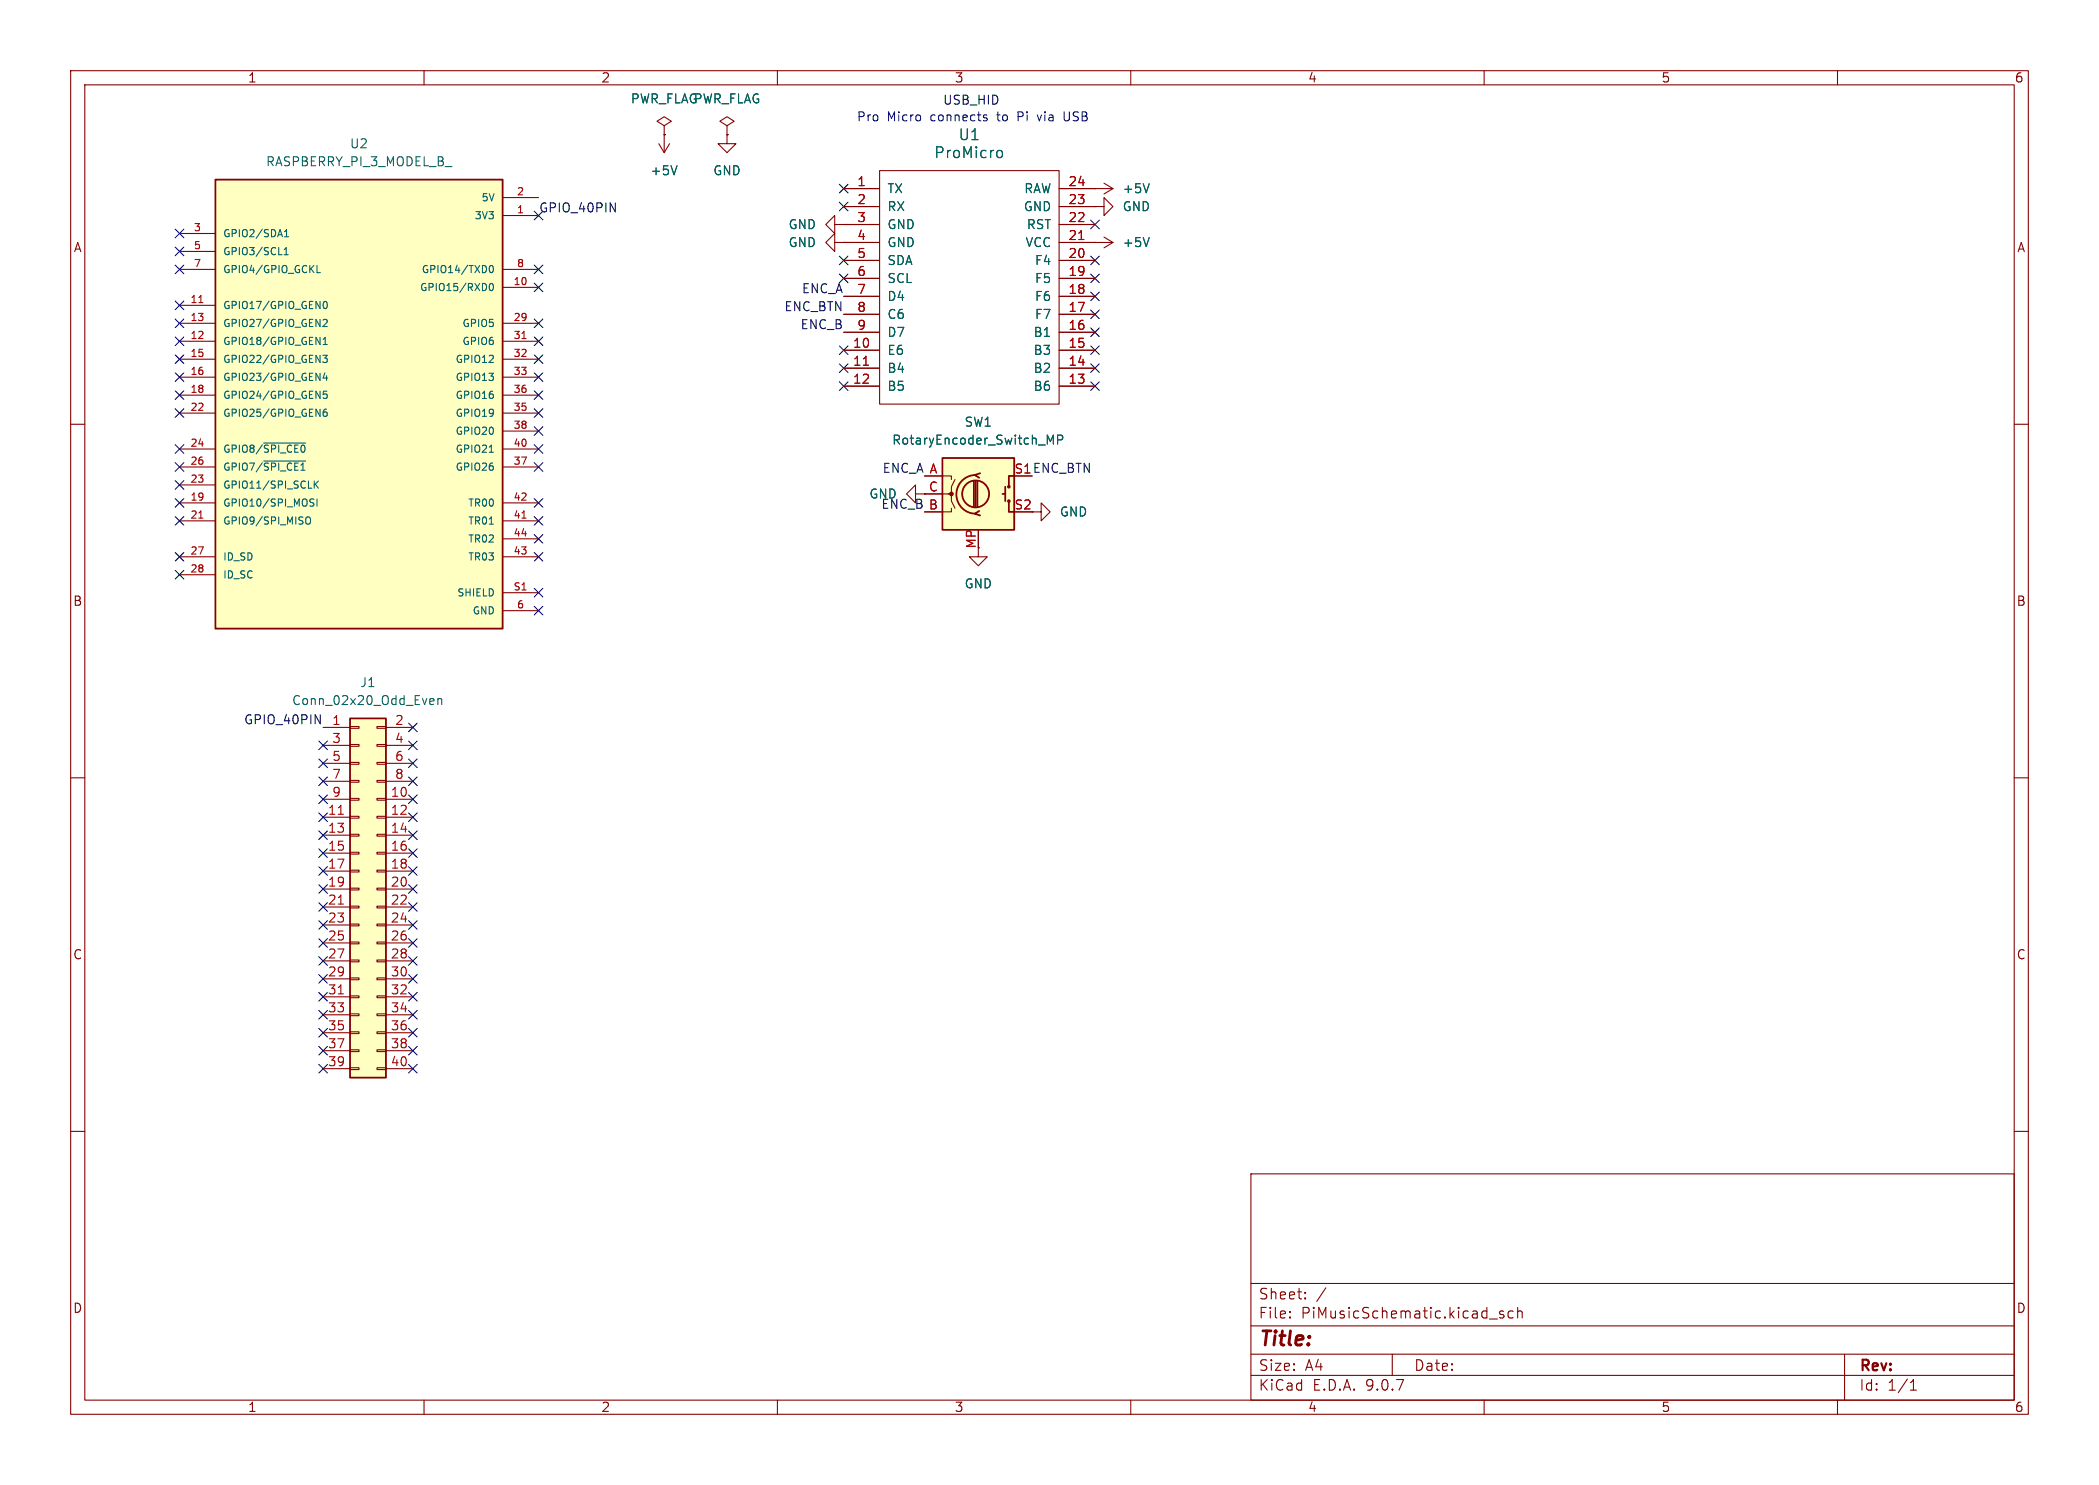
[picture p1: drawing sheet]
<svg xmlns="http://www.w3.org/2000/svg" width="297mm" height="210mm" viewBox="0 0 297 210" stroke-linecap="round" stroke-linejoin="round" font-family="sans-serif">
<g fill="none" stroke="#840000" stroke-width=".15">
<path d="M10 10h277v190h-277zM12 12h273v186h-273zM60 10v2M94 19.1h.1M94 17.8l1-.7-1-.6-1 .6 1 .7v1.3M94 19.1v2.5M102.9 17.8l1-.7-1-.6-1 .6 1 .7v1.3M102.9 19.1h.1M102.9 19.1v1.2h1.2l-1.2 1.3-1.3-1.3h1.3M110 10v2M160 10v2M210 10v2"/>
<path d="M260 10v2M93.2 20.3l.8 1.3M94.7 20.3l-.7 1.3M154.9 26.7h.1M154.9 29.2h1.3v-1.3l1.3 1.3-1.3 1.3v-1.3M154.9 29.2h.1M154.9 26.7h2.6M156.2 25.9l1.3 .8M157.5 26.7l-1.3 .7M10 60h2M129.5 69.9v-1.3l-1.2 1.3 1.2 1.2v-1.2h1.3M138.4 77.5v1.2h1.3l-1.3 1.3-1.2-1.3h1.2"/>
<path d="M146 72.4h1.3v-1.3l1.3 1.3-1.3 1.3v-1.3M285 60h2M10 110h2M285 110h2M10 160h2M177 166h108v32h-108zM285 160h2M60 198v2M110 198v2M160 198v2M177 194.5h108M177 191.5h108"/>
<path d="M177 187.5h108M177 181.5h108M182.5 186.3h.1l-.1 .1M182.5 186.3v.1M182.5 185.5v.1M182.5 185.5h.1l-.1 .1M184.7 183.6v.1M184.7 183.6h-.1l.1 .1M184.7 182.8v.1M184.7 182.8h-.1l.1 .1M187.6 182.1l-1.3 2M197 191.5v3"/>
<path d="M210 198v2M210.7 186.5h1.2M212.7 185.5l-.3-.1-.2 .2v.2l.5 .2 .1 .1-.1 .2-.1 .1-.4-.1M214.1 185.5l-.4-.1-.3 .3v.4l.1 .2 .2 .1 .4-.1M214.7 185.5a.37 .37 0 0 1 .7 .1v.8M214.7 184.9v1.5M260 198v2M261 191.5v6.5M270.3 196.6h.9M270.3 195.5l.4-.4v1.5"/>
</g>
<path d="M95.8 23.4l-.4 1.3M162.6 26l-.4 1.2" fill="none" stroke="#006464" stroke-width=".15"/>
<path d="M49.5 101.6h5.1v50.8h-5.1z" fill="#ffffc2"/>
<path d="M49.5 101.6h5.1v50.8h-5.1z" fill="none" stroke="#840000" stroke-width=".25"/>
<g fill="none" stroke="#840000" stroke-width=".15">
<path d="M45.7 102.9h3.8M45.7 105.4h3.8M45.7 108h3.8M45.7 110.5h3.8M45.7 113h3.8M45.7 115.6h3.8M45.7 118.1h3.8M49.5 102.7h1.3v.3h-1.3zM49.5 105.3h1.3v.2h-1.3zM49.5 107.8h1.3v.3h-1.3zM49.5 110.4h1.3v.2h-1.3zM49.5 112.9h1.3v.3h-1.3z"/>
<path d="M49.5 115.4h1.3v.3h-1.3zM49.5 118h1.3v.2h-1.3zM53.3 102.7h1.3v.3h-1.3zM53.3 105.3h1.3v.2h-1.3zM53.3 107.8h1.3v.3h-1.3zM53.3 110.4h1.3v.2h-1.3zM53.3 112.9h1.3v.3h-1.3zM53.3 115.4h1.3v.3h-1.3zM53.3 118h1.3v.2h-1.3zM54.6 102.9h3.8M54.6 105.4h3.8M54.6 108h3.8"/>
<path d="M54.6 110.5h3.8M54.6 113h3.8M54.6 115.6h3.8M54.6 118.1h3.8M45.7 120.7h3.8M45.7 123.2h3.8M45.7 125.7h3.8M45.7 128.3h3.8M45.7 130.8h3.8M45.7 133.4h3.8M45.7 135.9h3.8M45.7 138.4h3.8"/>
<path d="M49.5 120.5h1.3v.3h-1.3zM49.5 123.1h1.3v.2h-1.3zM49.5 125.6h1.3v.3h-1.3zM49.5 128.1h1.3v.3h-1.3zM49.5 130.7h1.3v.2h-1.3zM49.5 133.2h1.3v.3h-1.3zM49.5 135.8h1.3v.2h-1.3zM49.5 138.3h1.3v.3h-1.3zM53.3 120.5h1.3v.3h-1.3zM53.3 123.1h1.3v.2h-1.3zM53.3 125.6h1.3v.3h-1.3zM53.3 128.1h1.3v.3h-1.3z"/>
<path d="M53.3 130.7h1.3v.2h-1.3zM53.3 133.2h1.3v.3h-1.3zM53.3 135.8h1.3v.2h-1.3zM53.3 138.3h1.3v.3h-1.3zM54.6 120.7h3.8M54.6 123.2h3.8M54.6 125.7h3.8M54.6 128.3h3.8M54.6 130.8h3.8M54.6 133.4h3.8M54.6 135.9h3.8M54.6 138.4h3.8"/>
<path d="M45.7 141h3.8M45.7 143.5h3.8M45.7 146.1h3.8M45.7 148.6h3.8M45.7 151.1h3.8M49.5 140.8h1.3v.3h-1.3zM49.5 143.4h1.3v.2h-1.3zM49.5 145.9h1.3v.3h-1.3zM49.5 148.5h1.3v.2h-1.3zM49.5 151h1.3v.3h-1.3zM53.3 140.8h1.3v.3h-1.3zM53.3 143.4h1.3v.2h-1.3z"/>
<path d="M53.3 145.9h1.3v.3h-1.3zM53.3 148.5h1.3v.2h-1.3zM53.3 151h1.3v.3h-1.3zM54.6 141h3.8M54.6 143.5h3.8M54.6 146.1h3.8M54.6 148.6h3.8M54.6 151.1h3.8"/>
</g>
<path d="M47.9 115.2h.7M47.9 127.9h.7M47.9 140.6h.7" fill="none" stroke="#a90000" stroke-width=".15"/>
<path d="M61 98.8l.4 .1v.2l-.6 .1M61.4 99.6h-.4M62 98.9l.1-.1 .3 .1 .1 .7M62 98.8v.8" fill="none" stroke="#006464" stroke-width=".15"/>
<path d="M133.3 64.8h10.2v10.1h-10.2z" fill="#ffffc2"/>
<g fill="none" stroke="#840000" stroke-width=".25">
<path d="M133.3 64.8h10.2v10.1h-10.2zM137.8 68.1v3.5M138 67.2a2.73 2.73 0 0 0-2.7 2.7 2.73 2.73 0 0 0 2.7 2.7M138 68.1v3.5M138.3 68.1v3.5M138.6 72.3l-.7 .3 .8 .3M138.7 66.9l-.8 .3 .7 .4M141.9 69.9h.3M142.2 68.8v2.1M142.7 70.9v1.5h.8M143.5 67.3h-.8v1.5"/>
<circle cx="138" cy="69.9" r="1.9"/>
<circle cx="142.7" cy="68.8" r=".13"/>
<circle cx="142.7" cy="70.9" r=".13"/>
</g>
<g fill="none" stroke="#840000" stroke-width=".15">
<path d="M118.1 31.8v-1.3l-1.3 1.3 1.3 1.2v-1.2h1.3M118.1 34.3v-1.3l-1.3 1.3 1.3 1.3v-1.3h1.3M119.4 31.8h.1M119.4 34.3h.1M119.4 34.3h5.1M119.4 26.7h5.1M119.4 29.2h5.1M119.4 31.8h5.1M119.4 36.8h5.1M119.4 39.4h5.1M124.5 24.1h25.4v33.1h-25.4zM149.9 34.3h7.6"/>
<path d="M149.9 26.7h5M149.9 29.2h5M149.9 31.8h5M149.9 36.8h5M149.9 39.4h5M154.9 34.3h.1M156.2 33.5l1.3 .8M157.5 34.3l-1.3 .8M119.4 41.9h5.1M119.4 44.5h5.1M119.4 47h5.1M119.4 49.5h5.1"/>
<path d="M119.4 52.1h5.1M119.4 54.6h5.1M149.9 41.9h5M149.9 44.5h5M149.9 47h5M149.9 49.5h5M149.9 52.1h5M149.9 54.6h5M130.8 67.3h3.8v.5M130.8 69.9h3.8v1l.5 1M134.6 71.9v.5h-3.8M135.1 67.8l-.5 1v1.1h-.5"/>
</g>
<circle cx="134.6" cy="69.8" r=".25" fill="#840000" stroke="#840000" stroke-width=".15"/>
<path d="M141.2 21.3a.41 .41 0 0 1 .6 .3v.4a.41 .41 0 0 1-.6 .2M162.6 33.6l-.4 1.3M148.2 61.5l.4 .9 .4-.9v1.3M149.6 62.2l.7-.1 .1-.1-.1-.3-.2-.2h-.5v1.3" fill="none" stroke="#006464" stroke-width=".15"/>
<path d="M152.6 33.9h.8M122.2 51.7h.7" fill="none" stroke="#a90000" stroke-width=".15"/>
<path d="M30.5 25.4h40.6v63.5h-40.6z" fill="#ffffc2"/>
<path d="M30.5 25.4h40.6v63.5h-40.6z" fill="none" stroke="#840000" stroke-width=".25"/>
<g fill="none" stroke="#840000" stroke-width=".15">
<path d="M94 19.1h.1M102.9 19.1h.1M25.4 33h5.1M25.4 35.6h5.1M25.4 38.1h5.1M71.1 38.1h5.1M71.1 27.9h5.1M71.1 30.5h5.1M119.4 31.8h.1M119.4 34.3h.1M119.4 26.7h5.1M119.4 29.2h5.1"/>
<path d="M119.4 31.8h5.1M119.4 34.3h5.1M119.4 36.8h5.1M119.4 39.4h5.1M149.9 26.7h5M149.9 29.2h5M149.9 31.8h5M149.9 34.3h5M149.9 36.8h5M149.9 39.4h5M154.9 34.3h.1M154.9 26.7h.1"/>
<path d="M154.9 29.2h.1M25.4 43.2h5.1M25.4 45.7h5.1M25.4 48.3h5.1M25.4 50.8h5.1M25.4 53.3h5.1M25.4 55.9h5.1M25.4 58.4h5.1M71.1 45.7h5.1M71.1 48.3h5.1M71.1 50.8h5.1M71.1 53.3h5.1"/>
<path d="M71.1 55.9h5.1M71.1 58.4h5.1M71.1 40.6h5.1M119.4 41.9h5.1M119.4 44.5h5.1M119.4 47h5.1M119.4 49.5h5.1M119.4 52.1h5.1M119.4 54.6h5.1M149.9 41.9h5M149.9 44.5h5M149.9 47h5"/>
<path d="M149.9 49.5h5M149.9 52.1h5M149.9 54.6h5M25.4 63.5h5.1M25.4 66h5.1M25.4 68.6h5.1M25.4 71.1h5.1M25.4 73.7h5.1M25.4 78.7h5.1M71.1 63.5h5.1M71.1 66h5.1M71.1 71.1h5.1"/>
<path d="M71.1 73.7h5.1M71.1 78.7h5.1M71.1 61h5.1M71.1 76.2h5.1M130.8 67.3h2.5M130.8 69.9h2.5M130.8 72.4h2.5M25.4 81.3h5.1M71.1 83.8h5.1M71.1 86.4h5.1"/>
</g>
<g fill="none" stroke="#006464" stroke-width=".15">
<path d="M40.2 36h.6M40.2 35.3l.3-.3v1M40.3 33.5h.5M40.3 32.8l.2-.3v1M44.9 38.6h.4M69.3 37.6l.2-.1a.54 .54 0 0 1 .3 .6 .54 .54 0 0 1-.3 .5l-.2-.1-.1-.3zM95.8 23.4l-.4 1.3M141.2 21.3a.41 .41 0 0 1 .6 .3v.4a.41 .41 0 0 1-.6 .2M162.6 33.6l-.4 1.3M162.6 26l-.4 1.2M45.7 50.2h.6l-.3 .4 .3 .1v.5l-.2 .1-.4-.1M45.7 45.3l.4-.1 .2 .3-.6 .7h.6"/>
<path d="M45.7 48.7h.6M45.7 48l.3-.3v1M45.8 42.7l.2-.1a.54 .54 0 0 1 .3 .5 .54 .54 0 0 1-.3 .5l-.2-.1-.1-.2zM46 52.7l-.3 .8h.7M46.2 57.9h-.3a.68 .68 0 0 0 0 1l.4-.1v-.4l-.2-.1h-.2l-.2 .1M46.2 53.1v.7M46.3 55.3h-.5l-.1 .5 .2-.1 .3 .1 .1 .1v.3l-.2 .1-.4-.1M69.3 40.2l.2-.1a.54 .54 0 0 1 .3 .5 .54 .54 0 0 1-.3 .5l-.2-.1-.1-.3zM37.3 62.7h6M37.3 65.2h6M43.3 73.3l.2-.2a.34 .34 0 0 1 .4 .3v.4a.34 .34 0 0 1-.2 .3 .34 .34 0 0 1-.4-.1M44 71l.3 .1 .1 .3-.2 .2h-.2"/>
<path d="M44 70.6h.4M44.5 68v1M44.6 68.5l.4 .5M44.9 70.6v1M45 68l-.5 .6M69.2 74.1h.6M69.2 64h.6M148.2 61.5l.4 .9 .4-.9v1.3M149.6 62.2l.7-.1 .1-.1-.1-.3-.2-.2h-.5v1.3"/>
</g>
<path d="M152.6 33.9h.8M28.1 42.8h.6M73.9 47.9h.5M122.2 51.7h.7M28.1 73.3h.6M73.9 73.3h.5" fill="none" stroke="#a90000" stroke-width=".15"/>
<path d="M86.3 28.7l.8 1.3v-1.3M44.6 101.1l.7 1.3v-1.3" fill="none" stroke="#0f0f0f" stroke-width=".15"/>
<g fill="none" stroke="#000084" stroke-width=".15">
<path d="M24.8 37.5l1.2 1.2M24.8 32.4l1.2 1.2M24.8 35l1.2 1.2M26 37.5l-1.2 1.2M26 32.4l-1.2 1.2M26 35l-1.2 1.2M75.6 29.9l1.2 1.2M75.6 37.5l1.2 1.2M76.8 29.9l-1.2 1.2M76.8 37.5l-1.2 1.2M118.8 36.2l1.2 1.2M118.8 28.6l1.2 1.2"/>
<path d="M118.8 26.1l1.2 1.2M118.8 38.8l1.2 1.2M120 36.2l-1.2 1.2M120 28.6l-1.2 1.2M120 26.1l-1.2 1.2M120 38.8l-1.2 1.2M154.3 36.2l1.2 1.2M154.3 31.1l1.2 1.3M154.3 38.8l1.2 1.2M155.5 31.1l-1.2 1.3M155.5 36.2l-1.2 1.2M155.5 38.8l-1.2 1.2"/>
<path d="M24.8 42.6l1.2 1.2M24.8 45.1l1.2 1.2M24.8 50.2l1.2 1.2M24.8 52.7l1.2 1.2M24.8 57.8l1.2 1.2M24.8 55.3l1.2 1.2M24.8 47.7l1.2 1.2M26 42.6l-1.2 1.2M26 45.1l-1.2 1.2M26 50.2l-1.2 1.2M26 52.7l-1.2 1.2M26 57.8l-1.2 1.2"/>
<path d="M26 55.3l-1.2 1.2M26 47.7l-1.2 1.2M75.6 45.1l1.2 1.2M75.6 55.3l1.2 1.2M75.6 52.7l1.2 1.2M75.6 50.2l1.2 1.2M75.6 47.7l1.2 1.2M75.6 57.8l1.2 1.2M75.6 40l1.2 1.2M76.8 45.1l-1.2 1.2M76.8 55.3l-1.2 1.2M76.8 52.7l-1.2 1.2"/>
<path d="M76.8 50.2l-1.2 1.2M76.8 47.7l-1.2 1.2M76.8 57.8l-1.2 1.2M76.8 40l-1.2 1.2M118.8 54l1.2 1.2M118.8 48.9l1.2 1.2M118.8 51.5l1.2 1.2M120 54l-1.2 1.2M120 51.5l-1.2 1.2M120 48.9l-1.2 1.2M154.3 43.8l1.2 1.3M154.3 41.3l1.2 1.2"/>
<path d="M154.3 46.4l1.2 1.2M154.3 54l1.2 1.2M154.3 51.5l1.2 1.2M154.3 48.9l1.2 1.2M155.5 43.8l-1.2 1.3M155.5 41.3l-1.2 1.2M155.5 46.4l-1.2 1.2M155.5 54l-1.2 1.2M155.5 51.5l-1.2 1.2M155.5 48.9l-1.2 1.2M24.8 70.5l1.2 1.2M24.8 73.1l1.2 1.2"/>
<path d="M24.8 78.1l1.2 1.2M24.8 62.9l1.2 1.2M24.8 65.4l1.2 1.2M24.8 68l1.2 1.2M26 70.5l-1.2 1.2M26 73.1l-1.2 1.2M26 78.1l-1.2 1.2M26 62.9l-1.2 1.2M26 65.4l-1.2 1.2M26 68l-1.2 1.2M75.6 62.9l1.2 1.2M75.6 73.1l1.2 1.2"/>
<path d="M75.6 65.4l1.2 1.2M75.6 70.5l1.2 1.2M75.6 78.1l1.2 1.2M75.6 75.6l1.2 1.2M75.6 60.4l1.2 1.2M76.8 62.9l-1.2 1.2M76.8 73.1l-1.2 1.2M76.8 65.4l-1.2 1.2M76.8 70.5l-1.2 1.2M76.8 78.1l-1.2 1.2M76.8 75.6l-1.2 1.2M76.8 60.4l-1.2 1.2"/>
<path d="M24.8 80.7l1.2 1.2M26 80.7l-1.2 1.2M75.6 85.8l1.2 1.2M75.6 83.2l1.2 1.2M76.8 85.8l-1.2 1.2M76.8 83.2l-1.2 1.2M45.1 117.5l1.2 1.2M45.1 112.4l1.2 1.2M45.1 115l1.2 1.2M45.1 104.8l1.2 1.2M45.1 107.3l1.2 1.3M45.1 109.9l1.2 1.2"/>
<path d="M46.3 112.4l-1.2 1.2M46.3 115l-1.2 1.2M46.3 117.5l-1.2 1.2M46.3 104.8l-1.2 1.2M46.3 107.3l-1.2 1.3M46.3 109.9l-1.2 1.2M57.8 102.3l1.2 1.2M57.8 104.8l1.2 1.2M57.8 107.3l1.2 1.3M57.8 112.4l1.2 1.2M57.8 109.9l1.2 1.2M57.8 115l1.2 1.2"/>
<path d="M57.8 117.5l1.2 1.2M59 117.5l-1.2 1.2M59 107.3l-1.2 1.3M59 102.3l-1.2 1.2M59 104.8l-1.2 1.2M59 109.9l-1.2 1.2M59 115l-1.2 1.2M59 112.4l-1.2 1.2M45.1 132.7l1.2 1.3M45.1 135.3l1.2 1.2M45.1 130.2l1.2 1.2M45.1 137.8l1.2 1.2"/>
<path d="M45.1 120l1.2 1.3M45.1 122.6l1.2 1.2M45.1 127.7l1.2 1.2M45.1 125.1l1.2 1.2M46.3 132.7l-1.2 1.3M46.3 135.3l-1.2 1.2M46.3 130.2l-1.2 1.2M46.3 137.8l-1.2 1.2M46.3 120l-1.2 1.3M46.3 122.6l-1.2 1.2M46.3 127.7l-1.2 1.2M46.3 125.1l-1.2 1.2"/>
<path d="M57.8 130.2l1.2 1.2M57.8 135.3l1.2 1.2M57.8 132.7l1.2 1.3M57.8 127.7l1.2 1.2M57.8 120l1.2 1.3M57.8 122.6l1.2 1.2M57.8 125.1l1.2 1.2M57.8 137.8l1.2 1.2M59 130.2l-1.2 1.2M59 135.3l-1.2 1.2M59 132.7l-1.2 1.3M59 120l-1.2 1.3"/>
<path d="M59 122.6l-1.2 1.2M59 125.1l-1.2 1.2M59 127.7l-1.2 1.2M59 137.8l-1.2 1.2M45.1 140.4l1.2 1.2M45.1 142.9l1.2 1.2M45.1 145.4l1.2 1.3M45.1 148l1.2 1.2M45.1 150.5l1.2 1.2M46.3 142.9l-1.2 1.2M46.3 148l-1.2 1.2M46.3 145.4l-1.2 1.3"/>
<path d="M46.3 140.4l-1.2 1.2M46.3 150.5l-1.2 1.2M57.8 145.4l1.2 1.3M57.8 148l1.2 1.2M57.8 142.9l1.2 1.2M57.8 140.4l1.2 1.2M57.8 150.5l1.2 1.2M59 145.4l-1.2 1.3M59 148l-1.2 1.2M59 142.9l-1.2 1.2M59 140.4l-1.2 1.2M59 150.5l-1.2 1.2"/>
</g>
<path d="M139.3 16.7h.3l.1 .2-.2 .2h-.2M139.3 16.2l.3 .1M146.8 16.2l.3 .9M150.6 15.8v1.1l.1 .1 .4 .1" fill="none" stroke="#0000c2" stroke-width=".15"/>
<text font-size="2.8" fill="#840000" x="178" y="190.9">Title:</text>
<g font-size="2.1" fill="#006464">
<text x="132.1" y="22.6">ProMicro</text>
<text x="135.6" y="20">U1</text>
</g>
<g font-size="2.1" fill="#840000">
<text x="178" y="184">Sheet:</text>
<text x="178" y="186.7">File:</text>
<text x="184.1" y="186.7">PiMusicSchematic.kicad_sch</text>
<text x="178" y="196.9">KiCad</text>
<text x="178" y="194.1">Size:</text>
<text x="184.7" y="194.1">A4</text>
<text x="185.7" y="196.9">E.D.A.</text>
<text x="193.3" y="196.9">9.0.7</text>
<text x="200" y="194.1">Date:</text>
<text x="263" y="194.3">Rev:</text>
<text x="263" y="196.9">Id:</text>
<text x="267.1" y="196.9">1/1</text>
</g>
<g font-size="1.8" fill="#840000">
<text x="35" y="11.9">1</text>
<text x="85" y="11.9">2</text>
<text x="135" y="11.9">3</text>
<text x="185" y="11.9">4</text>
<text x="235" y="11.9">5</text>
<text x="285" y="11.9">6</text>
<text x="10.3" y="35.9">A</text>
<text x="285.3" y="35.9">A</text>
<text x="131.3" y="69.6">C</text>
<text x="143.5" y="67.1">S1 ENC_BTN</text>
<text x="143.5" y="72.1">S2</text>
<text x="10.3" y="85.9">B</text>
<text x="285.3" y="85.9">B</text>
<text x="10.3" y="135.9">C</text>
<text x="285.3" y="135.9">C</text>
<text x="10.3" y="185.9">D</text>
<text x="285.3" y="185.9">D</text>
<text x="35" y="199.9">1</text>
<text x="85" y="199.9">2</text>
<text x="135" y="199.9">3</text>
<text x="185" y="199.9">4</text>
<text x="235" y="199.9">5</text>
<text x="285" y="199.9">6</text>
</g>
<g font-size="1.8" fill="#006464">
<text x="89.2" y="14.8">PWR_FLAG</text>
<text x="98.1" y="14.8">PWR_FLAG</text>
<text x="37.5" y="23.7">RASPBERRY_PI_3_MODEL_B_</text>
<text x="49.4" y="21.2">U2</text>
<text x="91.9" y="25">+5V</text>
<text x="100.8" y="25">GND</text>
<text x="125.5" y="27.5">TX</text>
<text x="144.8" y="27.5">RAW</text>
<text x="158.8" y="27.5">+5V</text>
<text x="111.5" y="32.6">GND</text>
<text x="111.5" y="35.2">GND</text>
<text x="125.5" y="30.1">RX</text>
<text x="125.5" y="32.6">GND</text>
<text x="125.5" y="35.2">GND</text>
<text x="144.8" y="30.1">GND</text>
<text x="145" y="35.2">VCC</text>
<text x="145.2" y="32.6">RST</text>
<text x="158.8" y="30.1">GND</text>
<text x="158.8" y="35.2">+5V</text>
<text x="125.5" y="37.7">SDA</text>
<text x="125.5" y="40.2">SCL</text>
<text x="146.3" y="37.7">F4</text>
<text x="146.3" y="40.2">F5</text>
<text x="125.5" y="42.8">D4</text>
<text x="125.5" y="45.3">C6</text>
<text x="125.5" y="47.9">D7</text>
<text x="146.2" y="47.9">B1</text>
<text x="146.3" y="42.8">F6</text>
<text x="146.3" y="45.3">F7</text>
<text x="125.5" y="50.4">E6</text>
<text x="125.5" y="52.9">B4</text>
<text x="146.2" y="50.4">B3</text>
<text x="146.2" y="52.9">B2</text>
<text x="125.5" y="55.5">B5</text>
<text x="146.2" y="55.5">B6</text>
<text x="126.1" y="63.1">RotaryEncoder_Switch_MP</text>
<text x="136.4" y="60.6">SW1</text>
<text x="122.9" y="70.7">GND</text>
<text x="149.9" y="73.3">GND</text>
<text x="136.4" y="83.4">GND</text>
<text x="41.2" y="99.9">Conn_02x20_Odd_Even</text>
<text x="50.9" y="97.4">J1</text>
</g>
<g font-size="1.8" fill="#0000c2">
<text x="121.1" y="17.4">Pro</text>
<text x="125.5" y="17.4">Micro</text>
<text x="131.8" y="17.4">connects</text>
<text x="141.4" y="17.4">to</text>
<text x="144.5" y="17.4">Pi</text>
<text x="147.5" y="17.4">via</text>
<text x="151.4" y="17.4">USB</text>
</g>
<g font-size="1.8" fill="#0f0f0f">
<text x="133.3" y="14.9">USB_HID</text>
<text x="76.2" y="30.1">GPIO_40PIN</text>
<text x="113.4" y="41.6">ENC_A</text>
<text x="110.9" y="44.1">ENC_BTN</text>
<text x="113.2" y="46.6">ENC_B</text>
<text x="124.8" y="67">ENC_A A</text>
<text x="124.6" y="72">ENC_B B</text>
<text x="34.4" y="102.5">GPIO_40PIN</text>
</g>
<g font-size="1.8" fill="#a90000">
<text x="121.2" y="26.4">1</text>
<text x="121.2" y="29">2</text>
<text x="151.1" y="26.4">24</text>
<text x="151.1" y="29">23</text>
<text x="121.2" y="31.5">3</text>
<text x="121.2" y="34">4</text>
<text x="151.1" y="31.5">22</text>
<text x="151.1" y="34">21</text>
<text x="121.2" y="36.6">5</text>
<text x="121.2" y="39.1">6</text>
<text x="121.2" y="41.7">7</text>
<text x="151.1" y="36.6">20</text>
<text x="151.1" y="39.1">19</text>
<text x="151.1" y="41.7">18</text>
<text x="121.2" y="44.2">8</text>
<text x="121.2" y="46.7">9</text>
<text x="151.1" y="44.2">17</text>
<text x="151.1" y="46.7">16</text>
<text x="120.6" y="49.3">10</text>
<text x="120.6" y="51.8">11</text>
<text x="151.1" y="49.3">15</text>
<text x="151.1" y="51.8">14</text>
<text x="120.6" y="54.4">12</text>
<text x="151.1" y="54.4">13</text>
<text x="131.4" y="67.1">A</text>
<text x="143.5" y="67.1">S1</text>
<text x="131.3" y="72.1">B</text>
<text x="138.2" y="77.7" transform="rotate(-90 138.2 77.7)">MP</text>
<text x="46.9" y="102.6">1</text>
<text x="46.9" y="105.2">3</text>
<text x="46.9" y="107.7">5</text>
<text x="55.8" y="102.6">2</text>
<text x="55.8" y="105.2">4</text>
<text x="55.8" y="107.7">6</text>
<text x="46.9" y="110.2">7</text>
<text x="46.9" y="112.8">9</text>
<text x="55.2" y="112.8">10</text>
<text x="55.8" y="110.2">8</text>
<text x="46.3" y="115.3">11</text>
<text x="46.3" y="117.9">13</text>
<text x="55.2" y="115.3">12</text>
<text x="55.2" y="117.9">14</text>
<text x="46.3" y="120.4">15</text>
<text x="46.3" y="122.9">17</text>
<text x="46.3" y="125.5">19</text>
<text x="55.2" y="120.4">16</text>
<text x="55.2" y="122.9">18</text>
<text x="55.2" y="125.5">20</text>
<text x="46.3" y="128">21</text>
<text x="46.3" y="130.6">23</text>
<text x="55.2" y="128">22</text>
<text x="55.2" y="130.6">24</text>
<text x="46.3" y="133.1">25</text>
<text x="46.3" y="135.6">27</text>
<text x="55.2" y="133.1">26</text>
<text x="55.2" y="135.6">28</text>
<text x="46.3" y="138.2">29</text>
<text x="46.3" y="140.7">31</text>
<text x="46.3" y="143.3">33</text>
<text x="55.2" y="138.2">30</text>
<text x="55.2" y="140.7">32</text>
<text x="55.2" y="143.3">34</text>
<text x="46.3" y="145.8">35</text>
<text x="46.3" y="148.3">37</text>
<text x="55.2" y="145.8">36</text>
<text x="55.2" y="148.3">38</text>
<text x="46.3" y="150.9">39</text>
<text x="55.2" y="150.9">40</text>
</g>
<g font-size="1.4" fill="#006464">
<text x="68" y="28.7">5V</text>
<text x="31.5" y="33.8">GPIO2/SDA1</text>
<text x="67" y="31.2">3V3</text>
<text x="31.5" y="36.3">GPIO3/SCL1</text>
<text x="31.5" y="38.8">GPIO4/GPIO_GCKL</text>
<text x="59.3" y="41.4">GPIO15/RXD0</text>
<text x="59.5" y="38.8">GPIO14/TXD0</text>
<text x="31.5" y="43.9">GPIO17/GPIO_GEN0</text>
<text x="31.5" y="46.5">GPIO27/GPIO_GEN2</text>
<text x="65.3" y="46.5">GPIO5</text>
<text x="31.5" y="49">GPIO18/GPIO_GEN1</text>
<text x="31.5" y="51.5">GPIO22/GPIO_GEN3</text>
<text x="64.3" y="51.5">GPIO12</text>
<text x="65.3" y="49">GPIO6</text>
<text x="31.5" y="54.1">GPIO23/GPIO_GEN4</text>
<text x="31.5" y="56.6">GPIO24/GPIO_GEN5</text>
<text x="31.5" y="59.2">GPIO25/GPIO_GEN6</text>
<text x="64.3" y="54.1">GPIO13</text>
<text x="64.3" y="56.6">GPIO16</text>
<text x="64.3" y="59.2">GPIO19</text>
<text x="31.5" y="64.2">GPIO8/~{SPI_CE0}</text>
<text x="64.3" y="61.7">GPIO20</text>
<text x="64.3" y="64.2">GPIO21</text>
<text x="31.5" y="66.8">GPIO7/~{SPI_CE1}</text>
<text x="31.5" y="69.3">GPIO11/SPI_SCLK</text>
<text x="31.5" y="71.9">GPIO10/SPI_MOSI</text>
<text x="64.3" y="66.8">GPIO26</text>
<text x="66.1" y="71.9">TR00</text>
<text x="31.5" y="74.4">GPIO9/SPI_MISO</text>
<text x="66.1" y="74.4">TR01</text>
<text x="66.1" y="76.9">TR02</text>
<text x="31.5" y="79.5">ID_SD</text>
<text x="31.5" y="82">ID_SC</text>
<text x="66.1" y="79.5">TR03</text>
<text x="64.6" y="84.6">SHIELD</text>
<text x="66.8" y="87.1">GND</text>
</g>
<g font-size="1.4" fill="#a90000">
<text x="73" y="27.7">2</text>
<text x="27.3" y="32.8">3</text>
<text x="27.3" y="35.3">5</text>
<text x="73" y="30.2">1</text>
<text x="27.3" y="37.8">7</text>
<text x="72.6" y="40.4">10</text>
<text x="73" y="37.8">8</text>
<text x="26.8" y="42.9">11</text>
<text x="26.8" y="45.5">13</text>
<text x="72.6" y="45.5">29</text>
<text x="26.8" y="48">12</text>
<text x="26.8" y="50.5">15</text>
<text x="26.8" y="53.1">16</text>
<text x="72.6" y="48">31</text>
<text x="72.6" y="50.5">32</text>
<text x="72.6" y="53.1">33</text>
<text x="26.8" y="55.6">18</text>
<text x="26.8" y="58.2">22</text>
<text x="72.6" y="55.6">36</text>
<text x="72.6" y="58.2">35</text>
<text x="26.8" y="63.2">24</text>
<text x="26.8" y="65.8">26</text>
<text x="72.6" y="60.7">38</text>
<text x="72.6" y="63.2">40</text>
<text x="72.6" y="65.8">37</text>
<text x="26.8" y="68.3">23</text>
<text x="26.8" y="70.9">19</text>
<text x="72.6" y="70.9">42</text>
<text x="26.8" y="73.4">21</text>
<text x="72.6" y="73.4">41</text>
<text x="72.6" y="75.9">44</text>
<text x="26.8" y="78.5">27</text>
<text x="26.8" y="81">28</text>
<text x="72.6" y="78.5">43</text>
<text x="72.6" y="83.6">S1</text>
<text x="73" y="86.1">6</text>
</g>
</svg>
